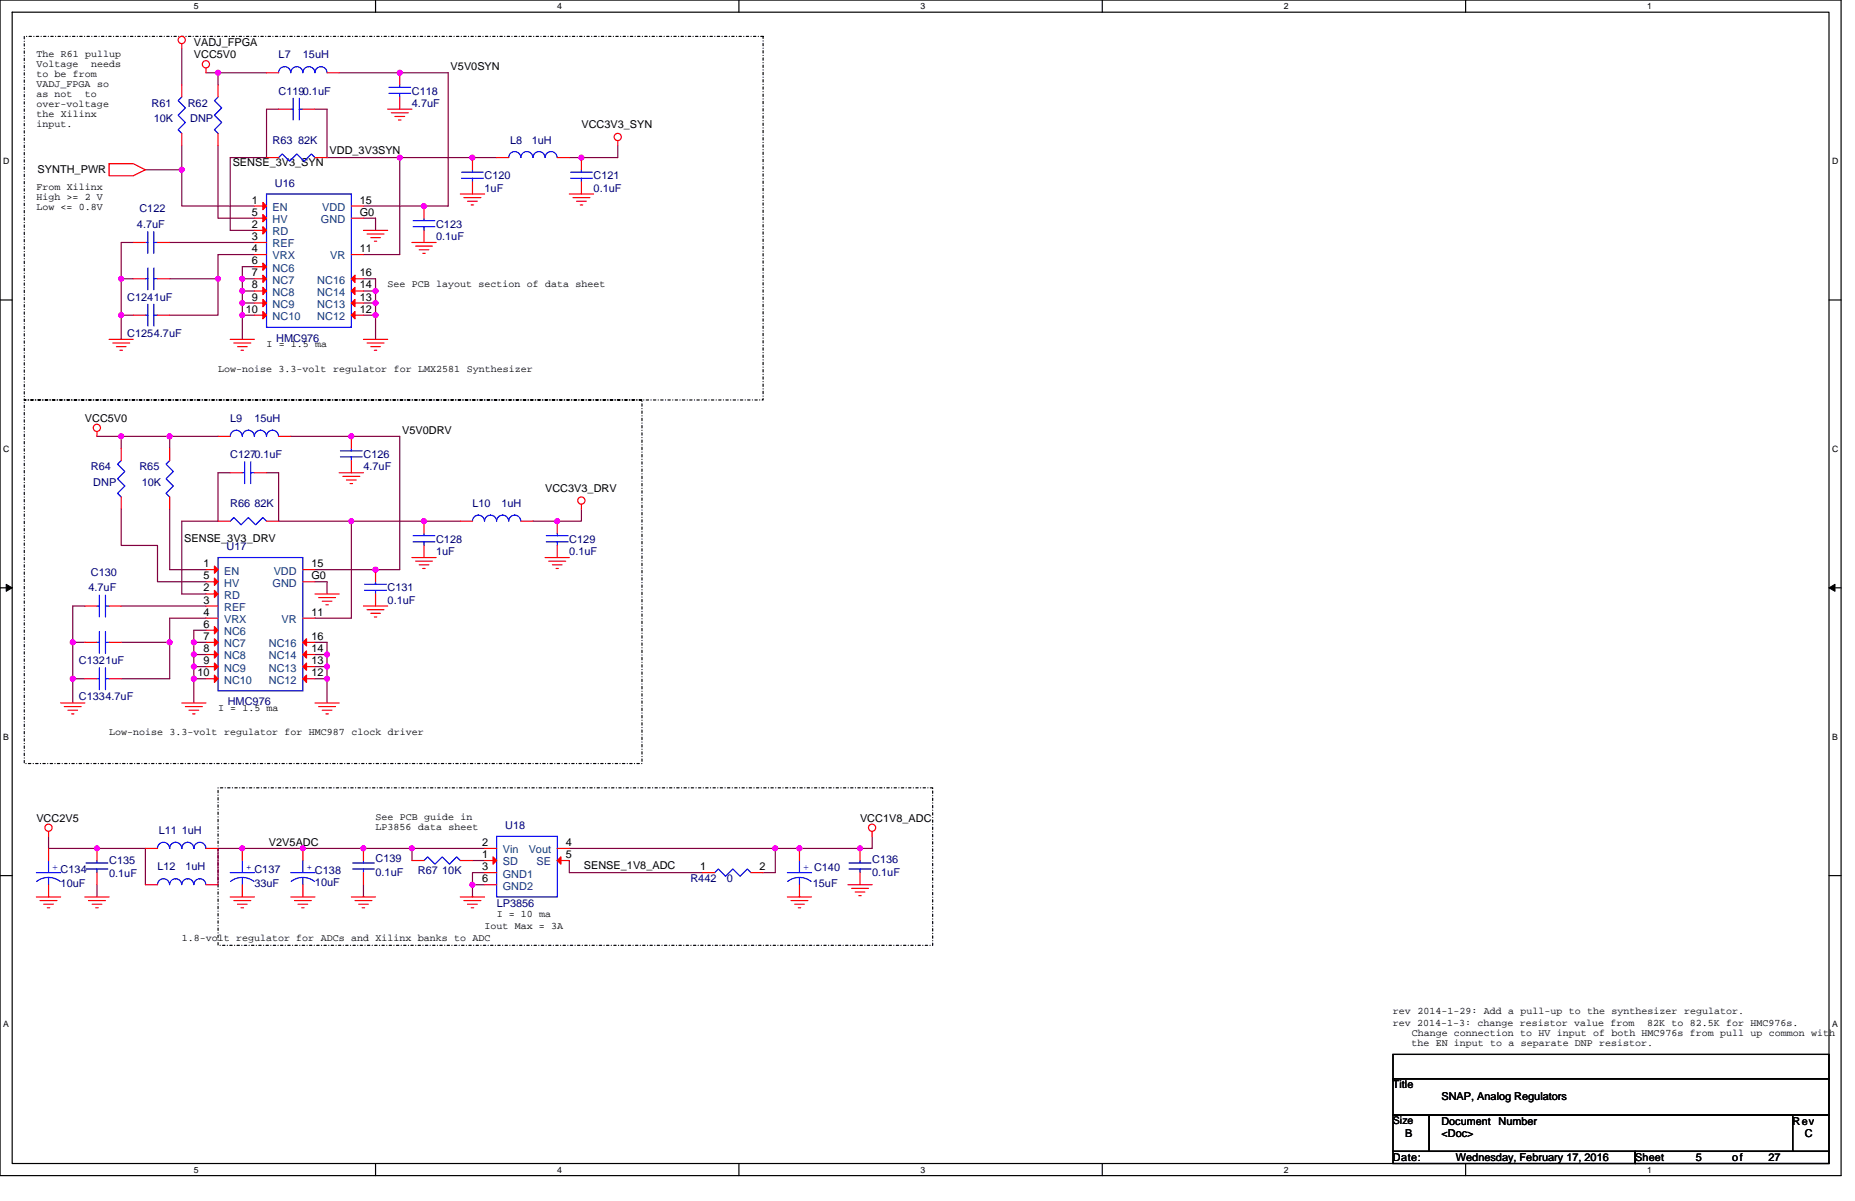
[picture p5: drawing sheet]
<svg xmlns="http://www.w3.org/2000/svg" width="432mm" height="279mm" viewBox="0 0 432 279" stroke-linecap="round" stroke-linejoin="round" font-family="sans-serif">
<path d="M0 0h428.6v273.5h-428.6zM2.8 2.8h422.9v267.9h-422.9z" fill="none" stroke="#000" stroke-width=".28"/>
<g fill="#fff">
<path d="M45.1 .3h1.1v2.3h-1.1z"/>
<path d="M45.1 271h1.1v2.2h-1.1z"/>
</g>
<path d="M87.4 0v2.8M87.4 270.7v2.8" fill="none" stroke="#000" stroke-width=".28"/>
<g fill="#fff">
<path d="M129.7 .3h1.1v2.3h-1.1z"/>
<path d="M129.7 271h1.1v2.2h-1.1z"/>
</g>
<path d="M172 0v2.8M172 270.7v2.8" fill="none" stroke="#000" stroke-width=".28"/>
<g fill="#fff">
<path d="M214.3 .3h1.1v2.3h-1.1z"/>
<path d="M214.3 271h1.1v2.2h-1.1z"/>
</g>
<path d="M256.6 0v2.8M256.6 270.7v2.8" fill="none" stroke="#000" stroke-width=".28"/>
<g fill="#fff">
<path d="M298.9 .3h1.1v2.3h-1.1z"/>
<path d="M298.9 271h1.1v2.2h-1.1z"/>
</g>
<path d="M341.2 0v2.8M341.2 270.7v2.8" fill="none" stroke="#000" stroke-width=".28"/>
<g fill="#fff">
<path d="M383.5 .3h1.1v2.3h-1.1z"/>
<path d="M383.5 271h1.1v2.2h-1.1z"/>
<path d="M.7 36.3h1.5v2.3h-1.5z"/>
<path d="M426.5 36.3h1.4v2.3h-1.4z"/>
<path d="M.7 103.3h1.5v2.2h-1.5z"/>
<path d="M426.5 103.3h1.4v2.2h-1.4z"/>
</g>
<path d="M0 69.8h2.8M425.7 69.8h2.9" fill="none" stroke="#000" stroke-width=".28"/>
<g fill="#fff">
<path d="M.7 170.2h1.4v2.3h-1.4z"/>
<path d="M426.5 170.2h1.3v2.3h-1.3z"/>
</g>
<path d="M0 136.8h2.8M425.7 136.8h2.9" fill="none" stroke="#000" stroke-width=".28"/>
<path d="M1.4 135.9l1.4 .9-1.4 .8zM425.7 136.8l1.4-.9v1.7z" fill="#000" stroke="#000" stroke-width=".23"/>
<g fill="#fff">
<path d="M.7 237.2h1.4v2.2h-1.4z"/>
<path d="M426.4 237.2h1.4v2.2h-1.4z"/>
</g>
<path d="M0 203.7h2.8M425.7 203.7h2.9M324.3 245.3h101.4v5.7h-101.4zM324.3 251h101.4v8.4h-101.4zM324.3 259.4h8.4v8.5h-8.4zM332.7 259.4h84.6v8.5h-84.6zM417.3 259.4h8.4v8.5h-8.4zM324.3 267.9h56.3v2.8h-56.3zM380.6 267.9h45.1v2.8h-45.1z" fill="none" stroke="#000" stroke-width=".28"/>
<path d="M5.7 8.5h171.9v84.5h-171.9zM5.7 93h143.7v84.6h-143.7zM50.8 183.3h166.3v36.6h-166.3z" fill="none" stroke="#000" stroke-width=".28" stroke-dasharray=".6 .6 0 .6"/>
<g fill="none" stroke="#800040" stroke-width=".28">
<path d="M42.3 11.3v8.4M47.9 16.9h2.9M50.8 16.9h11.2M50.8 16.9v2.8M79 16.9h25.3v31h-19.7M33.8 39.5h8.5M42.3 33.8v5.7M42.3 39.5v8.4h16.9M50.8 33.8v17h8.4M64.9 25.4h-2.9v11.3h-8.4v16.9h5.6M73.3 25.4h2.8v11.3h16.9M93 36.7v22.5h-8.4"/>
<path d="M115.6 36.7h-22.6M143.8 33.8v2.9h-11.3M31 56.4h-2.8v8.5M39.5 56.4h19.7M59.2 59.2h-8.4v5.7M84.6 50.8h2.8v2.8M28.2 73.3v5.7M28.2 64.9v8.4M28.2 73.3h2.8M28.2 64.9h2.8M39.5 64.9h11.3M50.8 64.9v8.4h-11.3"/>
<path d="M56.4 64.9h2.8M56.4 67.7h2.8M56.4 64.9v2.8M56.4 67.7v2.8M56.4 70.5v2.8M56.4 73.3v5.7M56.4 70.5h2.8M56.4 73.3h2.8M59.2 62h-2.8v2.9M84.6 64.9h2.8v2.8M84.6 67.7h2.8M84.6 70.5h2.8"/>
<path d="M84.6 73.3h2.8M87.4 73.3v5.7M87.4 67.7v2.8M87.4 70.5v2.8M22.6 101.5h5.6M28.2 118.4v8.5h8.5v8.4h11.2M28.2 101.5v2.8M28.2 101.5h11.3M39.5 101.5h11.3M39.5 118.4v14.1h8.4M39.5 101.5v2.8M53.6 110h-2.8v11.2h-8.5v17h5.6"/>
<path d="M62 110h2.9v11.2h16.9M67.7 101.5h25.3v31h-19.7M135.3 118.4v2.8h-11.2M73.3 135.3h2.8v2.9M81.8 121.2h25.3M81.8 121.2v22.6h-8.5M16.9 157.9h2.8M16.9 149.4h2.8M16.9 157.9v5.6M16.9 149.4v8.5M19.7 141h-2.8v8.4M28.2 141h19.7"/>
<path d="M28.2 149.4h11.3M39.5 149.4v8.5h-11.3M45.1 152.3v2.8M45.1 155.1v2.8M45.1 157.9v5.6M45.1 152.3h2.8M45.1 155.1h2.8M45.1 157.9h2.8M45.1 149.4v2.9M45.1 149.4h2.8M47.9 146.6h-2.8v2.8M47.9 143.8h-8.4v5.6"/>
<path d="M73.3 149.4h2.8v2.9M73.3 157.9h2.8M73.3 155.1h2.8M73.3 152.3h2.8M76.1 157.9v5.6M76.1 152.3v2.8M76.1 155.1v2.8M11.3 194.6v2.8h22.5v8.4M95.9 197.4v2.8M95.9 197.4h16.9M95.9 197.4h-45.1v8.4M132.5 197.4h48"/>
<path d="M180.5 197.4v5.6h-2.9M203 194.6v2.8h-22.5M22.6 205.8v2.9M84.6 205.8v2.9M110 200.2h2.8M112.8 203h-2.8v2.8M112.8 205.8h-2.8v2.9M132.5 200.2v2.8h31"/>
</g>
<g fill="#f0f" stroke="#f0f" stroke-width=".28">
<circle cx="28.2" cy="101.5" r=".56"/>
<circle cx="110" cy="36.7" r=".55"/>
<circle cx="93" cy="36.7" r=".55"/>
<circle cx="87.4" cy="67.7" r=".56"/>
<circle cx="87.4" cy="73.3" r=".57"/>
<circle cx="87.4" cy="70.5" r=".56"/>
<circle cx="56.4" cy="64.9" r=".55"/>
<circle cx="56.4" cy="73.3" r=".56"/>
<circle cx="56.4" cy="70.5" r=".55"/>
<circle cx="93" cy="16.9" r=".56"/>
<circle cx="50.7" cy="16.9" r=".56"/>
<circle cx="50.8" cy="64.9" r=".55"/>
<circle cx="28.2" cy="73.3" r=".56"/>
<circle cx="28.2" cy="64.9" r=".55"/>
<circle cx="98.7" cy="47.9" r=".55"/>
<circle cx="135.3" cy="36.7" r=".55"/>
<circle cx="81.8" cy="121.2" r=".55"/>
<circle cx="76.1" cy="155.1" r=".55"/>
<circle cx="76.1" cy="152.2" r=".55"/>
<circle cx="76.1" cy="157.9" r=".56"/>
<circle cx="81.8" cy="101.5" r=".56"/>
<circle cx="39.5" cy="101.5" r=".56"/>
<circle cx="16.9" cy="149.4" r=".56"/>
<circle cx="16.9" cy="157.9" r=".57"/>
<circle cx="39.5" cy="149.4" r=".55"/>
<circle cx="87.4" cy="132.5" r=".56"/>
<circle cx="45.1" cy="152.2" r=".56"/>
<circle cx="45.1" cy="149.4" r=".56"/>
<circle cx="45.1" cy="157.9" r=".57"/>
<circle cx="45.1" cy="155.1" r=".56"/>
<circle cx="98.7" cy="121.2" r=".55"/>
<circle cx="129.7" cy="121.2" r=".56"/>
<circle cx="180.4" cy="197.4" r=".55"/>
<circle cx="200.2" cy="197.4" r=".56"/>
<circle cx="186.1" cy="197.4" r=".56"/>
<circle cx="22.6" cy="197.4" r=".55"/>
<circle cx="56.4" cy="197.4" r=".55"/>
<circle cx="70.5" cy="197.4" r=".55"/>
<circle cx="84.6" cy="197.4" r=".55"/>
<circle cx="95.9" cy="197.4" r=".55"/>
<circle cx="56.4" cy="67.7" r=".55"/>
<circle cx="42.3" cy="39.5" r=".55"/>
<circle cx="110" cy="205.8" r=".55"/>
</g>
<g fill="none" stroke="#f00" stroke-width=".28">
<path d="M42.3 10.2v1.1M42.3 19.7v2.9M47.9 15.8v1.1M50.8 19.7v2.9M62 16.9h2.9M76.1 16.9h2.9M93 16.9v2.8M25.4 38.1h5.6l2.8 1.4-2.8 1.4h-5.6zM42.3 31v2.8M50.8 31v2.8M62 36.7h2.9M64.9 25.4h2.8"/>
<path d="M70.5 25.4h2.8M73.3 36.7h2.8M90.2 25.4h5.7M91.1 26.2h3.9M91.9 27.1h2.3M92.8 27.9h.5M93 22.6v2.8M110 36.7v2.8M115.6 36.7h2.8M129.7 36.7h2.8M135.3 36.7v2.8M143.8 32.7v1.1"/>
<path d="M31 56.4h2.8M36.7 56.4h2.8M59.2 47.9h2.8M59.2 53.6h2.8M59.2 56.4h2.8M59.2 59.2h2.8M59.2 50.8h2.8M81.8 59.2h2.8M81.8 47.9h2.8M81.8 50.8h2.8M84.6 53.6h5.6M85.4 54.4h4"/>
<path d="M86.3 55.3h2.2M87.1 56.1h.6M95.9 56.4h5.6M96.7 57.3h4M97.6 58.1h2.2M98.4 58.9h.6M98.7 47.9v2.9M98.7 53.6v2.8M107.1 45.1h5.7M108 46h4M108.8 46.8h2.3M109.7 47.7h.6"/>
<path d="M110 42.3v2.8M132.5 45.1h5.7M133.4 46h3.9M134.2 46.8h2.3M135.1 47.7h.5M135.3 42.3v2.8M25.4 79h5.6M26.2 79.8h4M31 64.9h2.8M31 73.3h2.8M36.7 64.9h2.8M36.7 73.3h2.8"/>
<path d="M53.6 79h5.6M54.4 79.8h4M59.2 62h2.8M59.2 64.9h2.8M59.2 67.7h2.8M59.2 70.5h2.8M59.2 73.3h2.8M81.8 64.9h2.8M81.8 73.3h2.8M81.8 70.5h2.8M81.8 67.7h2.8M84.6 79h5.6"/>
<path d="M85.4 79.8h4M27.1 80.6h2.2M27.9 81.5h.6M55.3 80.6h2.2M56.1 81.5h.6M86.3 80.6h2.2M87.1 81.5h.6M22.6 100.4v1.1M28.2 115.6v2.8M28.2 104.3v2.8M39.5 115.6v2.8M39.5 104.3v2.8"/>
<path d="M50.8 101.5h2.8M53.6 110h2.8M59.2 110h2.8M64.9 101.5h2.8M79 110h5.6M79.8 110.8h4M80.6 111.7h2.3M81.5 112.5h.6M81.8 101.5v2.8M81.8 107.1v2.9M135.3 117.3v1.1M47.9 132.5h2.9"/>
<path d="M47.9 138.2h2.9M47.9 135.3h2.9M50.8 121.2h2.8M62 121.2h2.9M70.5 132.5h2.8M70.5 135.3h2.8M73.3 138.2h5.7M74.2 139h3.9M75 139.9h2.3M87.4 132.5v2.8M87.4 138.2v2.8M95.9 129.7h5.6"/>
<path d="M96.7 130.6h4M97.6 131.4h2.2M98.4 132.2h.6M98.7 121.2v2.9M98.7 126.9v2.8M107.1 121.2h2.9M121.2 121.2h2.9M126.9 129.7h5.6M127.7 130.6h4M128.6 131.4h2.2M129.4 132.2h.6M129.7 121.2v2.9"/>
<path d="M129.7 126.9v2.8M19.7 149.4h2.9M19.7 141h2.9M19.7 157.9h2.9M25.4 149.4h2.8M25.4 141h2.8M25.4 157.9h2.8M47.9 141h2.9M47.9 143.8h2.9M47.9 146.6h2.9M47.9 149.4h2.9M47.9 152.3h2.9"/>
<path d="M47.9 155.1h2.9M47.9 157.9h2.9M70.5 143.8h2.8M70.5 149.4h2.8M70.5 157.9h2.8M70.5 155.1h2.8M70.5 152.3h2.8M75.9 140.7h.5M84.6 141h5.6M85.4 141.8h4M86.3 142.7h2.2M87.1 143.5h.6"/>
<path d="M14.1 163.5h5.6M15 164.4h3.9M15.8 165.2h2.3M16.7 166.1h.5M42.3 163.5h5.6M43.2 164.4h3.9M44 165.2h2.2M44.9 166.1h.5M73.3 163.5h5.7M74.2 164.4h3.9M75 165.2h2.3M75.9 166.1h.5"/>
<path d="M11.3 193.4v1.2M11.3 197.4v2.8M22.6 197.4v2.8M33.8 197.4h2.9M47.9 197.4h2.9M56.4 197.4v2.8M70.5 197.4v2.8M84.6 197.4v2.8M112.8 197.4h2.8M129.7 197.4h2.8M186.1 197.4v2.8M200.2 197.4v2.8"/>
<path d="M203 193.4v1.2M8.5 208.7h5.6M9.3 209.5h4M10.2 210.4h2.2M11 211.2h.6M11.3 205.8v2.9M19.7 208.7h5.7M20.6 209.5h4M21.4 210.4h2.3M22.3 211.2h.6M22.6 203v2.8M33.8 205.8h2.9"/>
<path d="M47.9 205.8h2.9M53.6 208.7h5.6M54.4 209.5h4M55.3 210.4h2.2M56.1 211.2h.6M56.4 205.8v2.9M67.7 208.7h5.6M68.5 209.5h4M69.4 210.4h2.2M70.2 211.2h.6M70.5 205.8v2.9M81.8 208.7h5.6"/>
<path d="M82.6 209.5h4M83.5 210.4h2.2M84.3 211.2h.6M84.6 203v2.8M95.9 200.2h2.8M107.1 208.7h5.7M107.1 200.2h2.9M108 209.5h4M108.8 210.4h2.3M109.7 211.2h.6M112.8 200.2h2.8M112.8 203h2.8"/>
<path d="M112.8 205.8h2.8M129.7 200.2h2.8M163.5 203h2.9M174.8 203h2.8M183.3 208.7h5.6M184.1 209.5h4M185 210.4h2.2M185.8 211.2h.6M186.1 205.8v2.9M197.4 205.8h5.6M198.2 206.7h4M199.1 207.5h2.2"/>
<path d="M199.9 208.4h.6M200.2 203v2.8"/>
<circle cx="42.3" cy="9.3" r=".84"/>
<circle cx="47.9" cy="15" r=".84"/>
<circle cx="143.8" cy="31.9" r=".84"/>
<circle cx="22.6" cy="99.5" r=".84"/>
<circle cx="135.3" cy="116.4" r=".84"/>
<circle cx="11.3" cy="192.6" r=".84"/>
<circle cx="203" cy="192.6" r=".84"/>
</g>
<g fill="none" stroke="#00f" stroke-width=".28">
<path d="M70.5 16.9a1.4 1.4 0 0 0-1.4-1.4 1.41 1.41 0 0 0-1.4 1.4 1.41 1.41 0 0 0-1.4-1.4 1.41 1.41 0 0 0-1.4 1.4M76.1 16.9a1.39 1.39 0 0 0-1.4-1.4 1.41 1.41 0 0 0-1.4 1.4 1.4 1.4 0 0 0-1.4-1.4 1.38 1.38 0 0 0-1.4 1.4M93 19.7v.6M42.3 22.6l-.8 .8 1.7 1.7-1.7 1.7 1.7 1.7-1.7 1.7 .8 .8M50.8 22.6l-.9 .8 1.7 1.7-1.7 1.7 1.7 1.7-1.7 1.7 .9 .8M64.9 36.7l.8-.9 1.7 1.7 1.7-1.7 1.7 1.7 1.7-1.7 .8 .9M67.7 25.4h.5M68.2 22.9v5M69.7 25.4h.8M69.7 22.9v5M90.5 21.7h5.1M90.5 20.3h5.1"/>
<path d="M93 21.7v.9M110 39.5v.5M118.4 36.6a1.38 1.38 0 0 1 1.4-1.3 1.4 1.4 0 0 1 1.4 1.3 1.42 1.42 0 0 1 1.4-1.3 1.42 1.42 0 0 1 1.5 1.3 1.42 1.42 0 0 1 1.4-1.3 1.4 1.4 0 0 1 1.4 1.3M126.9 36.6a1.37 1.37 0 0 1 1.4-1.3 1.4 1.4 0 0 1 1.4 1.3M135.3 39.5v.5M33.8 56.4h.6M34.4 53.9v5M35.8 53.9v5M35.8 56.4h.9M62 45.1h19.8v31h-19.8zM96.2 52.7h5M96.2 51.3h5"/>
<path d="M98.7 50.8v.5M98.7 52.7v.9M107.4 41.5h5.1M107.4 40h5.1M110 41.5v.8M132.8 41.5h5.1M132.8 40h5.1M135.3 41.5v.8M33.8 64.9h.6M33.8 73.3h.6M34.4 62.3v5.1M34.4 70.8v5.1"/>
<path d="M35.8 62.3v5.1M35.8 70.8v5.1M35.8 64.9h.9M35.8 73.3h.9M28.2 107.1l-.8 .9 1.7 1.7-1.7 1.7 1.7 1.7-1.7 1.7 .8 .8M39.5 107.1l-.8 .9 1.6 1.7-1.6 1.7 1.6 1.7-1.6 1.7 .8 .8M56.4 110h.6M57 107.4v5.1M58.4 110h.8M58.4 107.4v5.1M59.2 101.5a1.4 1.4 0 0 0-1.4-1.4 1.41 1.41 0 0 0-1.4 1.4 1.4 1.4 0 0 0-1.4-1.4 1.38 1.38 0 0 0-1.4 1.4M64.8 101.5a1.39 1.39 0 0 0-1.4-1.4 1.41 1.41 0 0 0-1.4 1.4 1.39 1.39 0 0 0-1.4-1.4 1.38 1.38 0 0 0-1.4 1.4"/>
<path d="M79.2 106.3h5.1M79.2 104.9h5.1M81.8 104.3v.6M81.8 106.3v.8M23.1 138.5v5M24.6 138.5v5M50.8 129.7h19.7v31h-19.7zM53.6 121.2l.8-.8 1.7 1.7 1.7-1.7 1.7 1.7 1.7-1.7 .8 .8M84.9 137.3h5.1M84.9 135.9h5.1M87.4 135.3v.6M87.4 137.3v.9"/>
<path d="M96.2 126h5M96.2 124.6h5M98.7 124.1v.5M98.7 126v.9M115.6 121.2a1.4 1.4 0 0 0-1.4-1.4 1.4 1.4 0 0 0-1.4 1.4 1.4 1.4 0 0 0-1.5-1.4h.1a1.37 1.37 0 0 0-1.4 1.4M121.2 121.2a1.41 1.41 0 0 0-1.4-1.4 1.41 1.41 0 0 0-1.4 1.4 1.41 1.41 0 0 0-1.4-1.4 1.38 1.38 0 0 0-1.4 1.4M127.2 126h5M127.2 124.6h5M129.7 124.1v.5M129.7 126v.9M22.6 149.4h.5M22.6 141h.5"/>
<path d="M22.6 157.9h.5M23.1 146.9v5.1M23.1 155.4v5M24.6 146.9v5.1M24.6 155.4v5M24.6 149.4h.8M24.6 141h.8M24.6 157.9h.8M36.7 197.4a1.41 1.41 0 0 1 1.4-1.4 1.41 1.41 0 0 1 1.4 1.4M39.5 197.4a1.38 1.38 0 0 1 1.4-1.4 1.4 1.4 0 0 1 1.4 1.4 1.38 1.38 0 0 1 1.4-1.4 1.4 1.4 0 0 1 1.4 1.4 1.38 1.38 0 0 1 1.4-1.4 1.4 1.4 0 0 1 1.4 1.4M115.6 194.6h14.1v14.1h-14.1zM8.5 203h5.6"/>
<path d="M8.5 205.1l1.3-.7 1.5-.3 1.4 .3 1.3 .7M11.3 204.1v1.7M11.3 200.2v2.8M20 202.2h5.1M20 200.8h5.1M22.6 200.2v.6M22.6 202.2v.8M36.7 205.8a1.41 1.41 0 0 1 1.4-1.4 1.41 1.41 0 0 1 1.4 1.4M39.5 205.8a1.37 1.37 0 0 1 1.4-1.4 1.4 1.4 0 0 1 1.4 1.4 1.42 1.42 0 0 1 1.4-1.4 1.4 1.4 0 0 1 1.4 1.4 1.41 1.41 0 0 1 1.4-1.4 1.4 1.4 0 0 1 1.4 1.4M53.6 203h5.6M53.7 205.1a4.5 4.5 0 0 1 5.4 0M56.4 204.1v1.7"/>
<path d="M56.4 200.2v2.8M67.7 203h5.6M67.8 205.1a4.5 4.5 0 0 1 5.4 0M70.5 204.1v1.7M70.5 200.2v2.8M82.1 202.2h5M82.1 200.8h5M84.6 200.2v.6M84.6 202.2v.8M98.7 200.2l.8-.9 1.7 1.7 1.7-1.7 1.7 1.7 1.7-1.7 .8 .9M166.4 203l.8-.8 1.7 1.7 1.7-1.7 1.7 1.7 1.7-1.7 .8 .8M183.3 203h5.6"/>
<path d="M183.3 205.1a4.5 4.5 0 0 1 5.5 0M186.1 204.1v1.7M186.1 200.2v2.8M197.7 202.2h5M197.7 200.8h5M200.2 200.2v.6M200.2 202.2v.8"/>
</g>
<g fill="#f00" stroke="#f00" stroke-width=".28">
<path d="M61.2 47.1l.8 .8-.8 .9z"/>
<path d="M61.2 52.7l.8 .9-.8 .8z"/>
<path d="M61.2 49.9l.8 .9-.8 .8z"/>
<path d="M61.2 61.2l.8 .8-.8 .9z"/>
<path d="M61.2 64l.8 .9-.8 .8z"/>
<path d="M61.2 66.8l.8 .9-.8 .8z"/>
<path d="M61.2 69.7l.8 .8-.8 .9z"/>
<path d="M61.2 72.5l.8 .8-.8 .9z"/>
<path d="M81.8 64.9l.8-.9v1.7z"/>
<path d="M81.8 73.3l.8-.8v1.7z"/>
<path d="M81.8 70.5l.8-.8v1.7z"/>
<path d="M81.8 67.7l.8-.9v1.7z"/>
<path d="M49.9 131.7l.9 .8-.9 .9z"/>
<path d="M49.9 137.3l.9 .9-.9 .8z"/>
<path d="M49.9 134.5l.9 .8-.9 .9z"/>
<path d="M49.9 145.8l.9 .8-.9 .9z"/>
<path d="M49.9 148.6l.9 .8-.9 .9z"/>
<path d="M49.9 151.4l.9 .9-.9 .8z"/>
<path d="M49.9 154.2l.9 .9-.9 .8z"/>
<path d="M49.9 157.1l.9 .8-.9 .9z"/>
<path d="M70.5 149.4l.9-.8v1.7z"/>
<path d="M70.5 157.9l.9-.8v1.7z"/>
<path d="M70.5 155.1l.9-.9v1.7z"/>
<path d="M70.5 152.3l.9-.9v1.7z"/>
<path d="M129.7 200.2l.9-.9v1.7z"/>
<path d="M114.8 199.3l.8 .9-.8 .8z"/>
</g>
<g font-size="2.5">
<text x="45.1" y="10.7">VADJ_FPGA</text>
<text x="45.1" y="13.5">VCC5V0</text>
<text x="104.9" y="16.4">V5V0SYN</text>
<text x="135.3" y="29.9">VCC3V3_SYN</text>
<text x="76.7" y="35.9">VDD_3V3SYN</text>
<text x="8.8" y="40.3">SYNTH_PWR</text>
<text x="54.2" y="38.7">SENSE_3V3_SYN</text>
<text x="58.7" y="47.3">1</text>
<text x="83.8" y="47.3">15</text>
<text x="58.7" y="53">2</text>
<text x="58.7" y="50.2">5</text>
<text x="83.8" y="50.2">G0</text>
<text x="58.7" y="55.8">3</text>
<text x="58.7" y="58.6">4</text>
<text x="83.8" y="58.6">11</text>
<text x="58.7" y="61.4">6</text>
<text x="58.7" y="64.3">7</text>
<text x="83.8" y="64.3">16</text>
<text x="58.7" y="67.1">8</text>
<text x="58.7" y="69.9">9</text>
<text x="83.8" y="69.9">13</text>
<text x="83.8" y="67.1">14</text>
<text x="57.2" y="72.7">10</text>
<text x="83.8" y="72.7">12</text>
<text x="19.7" y="98.1">VCC5V0</text>
<text x="93.6" y="100.9">V5V0DRV</text>
<text x="126.9" y="114.5">VCC3V3_DRV</text>
<text x="42.9" y="126.1">SENSE_3V3_DRV</text>
<text x="47.4" y="131.9">1</text>
<text x="72.5" y="131.9">15</text>
<text x="47.4" y="137.6">2</text>
<text x="47.4" y="134.7">5</text>
<text x="72.5" y="134.7">G0</text>
<text x="47.4" y="140.4">3</text>
<text x="47.4" y="143.2">4</text>
<text x="72.5" y="143.2">11</text>
<text x="47.4" y="146">6</text>
<text x="47.4" y="148.8">7</text>
<text x="72.5" y="148.8">16</text>
<text x="47.4" y="151.7">8</text>
<text x="47.4" y="154.5">9</text>
<text x="72.5" y="154.5">13</text>
<text x="72.5" y="151.7">14</text>
<text x="46" y="157.3">10</text>
<text x="72.5" y="157.3">12</text>
<text x="8.5" y="191.2">VCC2V5</text>
<text x="200.2" y="191.2">VCC1V8_ADC</text>
<text x="62.6" y="196.8">V2V5ADC</text>
<text x="112.2" y="196.8">2</text>
<text x="131.7" y="196.8">4</text>
<text x="112.2" y="199.6">1</text>
<text x="112.2" y="202.4">3</text>
<text x="131.7" y="199.6">5</text>
<text x="135.9" y="202.2">SENSE_1V8_ADC</text>
<text x="163" y="202.4">1</text>
<text x="176.8" y="202.4">2</text>
<text x="112.2" y="205.2">6</text>
<text x="324.3" y="253.2">Title</text>
<text x="335.5" y="256">SNAP, Analog Regulators</text>
<text x="324.3" y="261.6">Size</text>
<text x="335.5" y="261.6">Document</text>
<text x="348.8" y="261.6">Number</text>
<text x="417.3" y="261.6">Rev</text>
<text x="327.1" y="264.5">B</text>
<text x="335.5" y="264.5">&lt;Doc&gt;</text>
<text x="420.1" y="264.5">C</text>
<text x="324.3" y="270.1">Date:</text>
<text x="338.9" y="270.1">Wednesday, February 17, 2016</text>
<text x="380.6" y="270.1">Sheet</text>
<text x="394.7" y="270.1">5</text>
<text x="403.2" y="270.1">of</text>
<text x="411.6" y="270.1">27</text>
</g>
<g font-size="2.5" fill="#000080">
<text x="64.9" y="13.5">L7</text>
<text x="70.5" y="13.5">15uH</text>
<text x="64.9" y="22">C1190.1uF</text>
<text x="95.9" y="22">C118</text>
<text x="35.3" y="24.8">R61</text>
<text x="35.8" y="28.5">10K</text>
<text x="43.7" y="24.8">R62</text>
<text x="44.3" y="28.5">DNP</text>
<text x="95.9" y="24.8">4.7uF</text>
<text x="63.5" y="33.5">R63 82K</text>
<text x="118.7" y="33.5">L8</text>
<text x="123.8" y="33.5">1uH</text>
<text x="112.8" y="41.7">C120</text>
<text x="138.2" y="41.7">C121</text>
<text x="64" y="43.4">U16</text>
<text x="112.8" y="44.6">1uF</text>
<text x="138.2" y="44.6">0.1uF</text>
<text x="31.9" y="53">4.7uF</text>
<text x="32.4" y="49.3">C122</text>
<text x="101.5" y="53">C123</text>
<text x="101.5" y="55.8">0.1uF</text>
<text x="29.6" y="69.9">C1241uF</text>
<text x="29.6" y="78.4">C1254.7uF</text>
<text x="64.3" y="79.5">HMC976</text>
<text x="53.6" y="98.1">L9</text>
<text x="59.2" y="98.1">15uH</text>
<text x="53.6" y="106.6">C1270.1uF</text>
<text x="84.6" y="106.6">C126</text>
<text x="21.2" y="109.4">R64</text>
<text x="21.7" y="113.1">DNP</text>
<text x="32.4" y="109.4">R65</text>
<text x="33" y="113.1">10K</text>
<text x="84.6" y="109.4">4.7uF</text>
<text x="53.6" y="117.9">R66 82K</text>
<text x="110" y="117.9">L10</text>
<text x="116.7" y="117.9">1uH</text>
<text x="52.7" y="128">U17</text>
<text x="101.5" y="126.3">C128</text>
<text x="101.5" y="129.1">1uF</text>
<text x="132.5" y="126.3">C129</text>
<text x="132.5" y="129.1">0.1uF</text>
<text x="20.6" y="137.6">4.7uF</text>
<text x="21.2" y="133.9">C130</text>
<text x="90.2" y="137.6">C131</text>
<text x="90.2" y="140.4">0.1uF</text>
<text x="18.4" y="154.5">C1321uF</text>
<text x="18.4" y="163">C1334.7uF</text>
<text x="53" y="164.1">HMC976</text>
<text x="37" y="194">L11 1uH</text>
<text x="117.6" y="192.8">U18</text>
<text x="14.1" y="203">C134</text>
<text x="25.4" y="201">C135</text>
<text x="36.7" y="202.4">L12</text>
<text x="43.2" y="202.4">1uH</text>
<text x="59.2" y="203">C137</text>
<text x="73.3" y="203.3">C138</text>
<text x="87.4" y="200.5">C139</text>
<text x="87.4" y="203.9">0.1uF</text>
<text x="97.3" y="203.3">R67 10K</text>
<text x="203" y="200.7">C136</text>
<text x="203" y="203.9">0.1uF</text>
<text x="14.1" y="206.4">10uF</text>
<text x="25.4" y="204.1">0.1uF</text>
<text x="59.2" y="206.4">33uF</text>
<text x="73.3" y="206.1">10uF</text>
<text x="160.7" y="205.3">R442</text>
<text x="169.2" y="205.3">0</text>
<text x="189.2" y="206.4">15uF</text>
<text x="115.6" y="210.9">LP3856</text>
</g>
<g font-size="2.5" fill="#004080">
<text x="63.5" y="49.1">EN</text>
<text x="63.5" y="51.9">HV</text>
<text x="74.7" y="51.9">GND</text>
<text x="75" y="49.1">VDD</text>
<text x="63.5" y="54.7">RD</text>
<text x="63.5" y="57.6">REF</text>
<text x="63.5" y="60.4">VRX</text>
<text x="63.5" y="63.2">NC6</text>
<text x="63.5" y="66">NC7</text>
<text x="73.9" y="66">NC16</text>
<text x="76.8" y="60.4">VR</text>
<text x="63.5" y="68.8">NC8</text>
<text x="63.5" y="71.6">NC9</text>
<text x="73.9" y="71.6">NC13</text>
<text x="73.9" y="68.8">NC14</text>
<text x="63.5" y="74.5">NC10</text>
<text x="73.9" y="74.5">NC12</text>
<text x="52.2" y="133.7">EN</text>
<text x="52.2" y="136.5">HV</text>
<text x="63.4" y="136.5">GND</text>
<text x="63.7" y="133.7">VDD</text>
<text x="52.2" y="139.3">RD</text>
<text x="52.2" y="142.1">REF</text>
<text x="52.2" y="144.9">VRX</text>
<text x="52.2" y="147.8">NC6</text>
<text x="65.6" y="144.9">VR</text>
<text x="52.2" y="150.6">NC7</text>
<text x="52.2" y="153.4">NC8</text>
<text x="62.6" y="150.6">NC16</text>
<text x="62.6" y="153.4">NC14</text>
<text x="52.2" y="156.2">NC9</text>
<text x="52.2" y="159">NC10</text>
<text x="62.6" y="159">NC12</text>
<text x="62.6" y="156.2">NC13</text>
<text x="117" y="198.5">Vin</text>
<text x="117" y="201.3">SD</text>
<text x="123.1" y="198.5">Vout</text>
<text x="124.9" y="201.3">SE</text>
<text x="117" y="204.2">GND1</text>
<text x="117" y="207">GND2</text>
</g>
<g font-size="2.3">
<text x="8.5" y="13.1">The R61 pullup</text>
<text x="8.5" y="15.5">Voltage</text>
<text x="8.5" y="17.8">to be from</text>
<text x="21.2" y="15.5">needs</text>
<text x="8.5" y="20.1">VADJ_FPGA so</text>
<text x="8.5" y="22.5">as not</text>
<text x="19.8" y="22.5">to</text>
<text x="8.5" y="24.8">over-voltage</text>
<text x="8.5" y="27.1">the Xilinx</text>
<text x="8.5" y="29.4">input.</text>
<text x="8.5" y="44.2">From Xilinx</text>
<text x="8.5" y="46.5">High &gt;= 2 V</text>
<text x="8.5" y="48.8">Low &lt;= 0.8V</text>
<text x="90.2" y="66.7">See PCB layout section of data sheet</text>
<text x="62" y="80.8">I = 1.5 ma</text>
<text x="50.8" y="86.4">Low-noise 3.3-volt regulator for LMX2581 Synthesizer</text>
<text x="50.8" y="165.4">I = 1.5 ma</text>
<text x="25.4" y="171">Low-noise 3.3-volt regulator for HMC987 clock driver</text>
<text x="87.4" y="190.8">See PCB guide in</text>
<text x="87.4" y="193.1">LP3856 data sheet</text>
<text x="115.6" y="213.3">I = 10 ma</text>
<text x="42.3" y="218.9">1.8-volt regulator for ADCs and Xilinx banks to ADC</text>
<text x="112.8" y="216.1">Iout Max = 3A</text>
<text x="324.3" y="238.7">rev 2014-1-3: change resistor value from</text>
<text x="324.3" y="235.9">rev 2014-1-29: Add a pull-up to the synthesizer regulator.</text>
<text x="383.4" y="238.7">82K to 82.5K for HMC976s.</text>
<text x="328.6" y="243.4">the EN input to a separate DNP resistor.</text>
<text x="328.6" y="241">Change connection to HV input of both HMC976s from pull up common with</text>
</g>
<g font-size="2.3" fill="#00f">
<text x="12.1" y="202.3">+</text>
<text x="57.3" y="202.3">+</text>
<text x="71.4" y="202.3">+</text>
<text x="186.9" y="202.3">+ C140</text>
</g>
<g font-size="2">
<text x="45.1" y="2.1">5</text>
<text x="129.7" y="2.1">4</text>
<text x="214.3" y="2.1">3</text>
<text x="298.9" y="2.1">2</text>
<text x="383.5" y="2.1">1</text>
<text x=".7" y="38.1">D</text>
<text x="426.5" y="38.1">D</text>
<text x=".7" y="105.1">C</text>
<text x="426.5" y="105.1">C</text>
<text x=".7" y="172">B</text>
<text x="426.5" y="172">B</text>
<text x=".7" y="239">A</text>
<text x="426.5" y="239">A</text>
<text x="45.1" y="272.8">5</text>
<text x="129.7" y="272.8">4</text>
<text x="214.3" y="272.8">3</text>
<text x="298.9" y="272.8">2</text>
<text x="383.5" y="272.8">1</text>
</g>
</svg>
